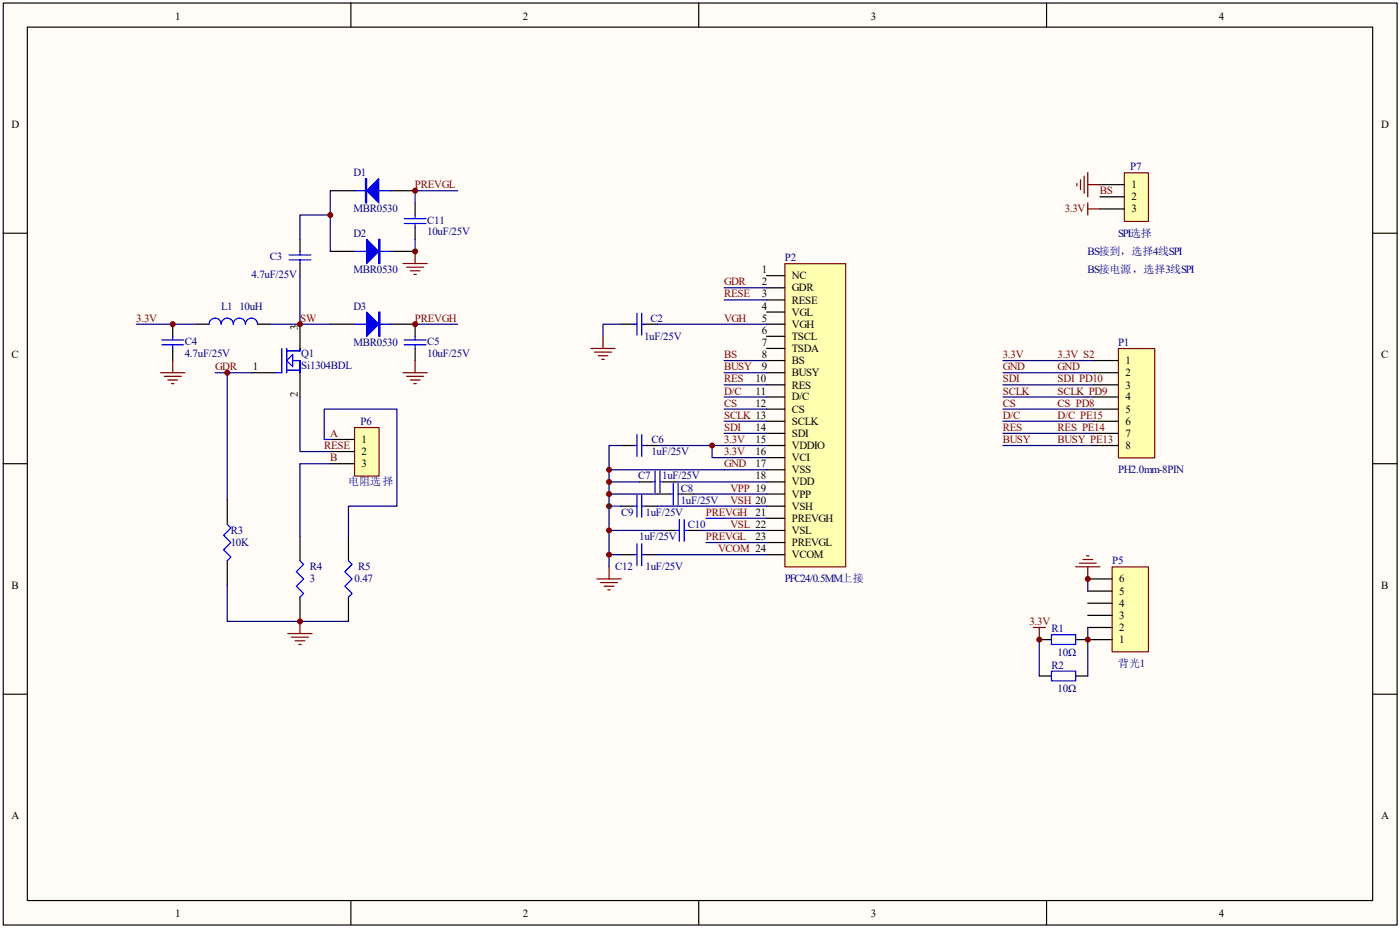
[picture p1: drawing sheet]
<svg xmlns="http://www.w3.org/2000/svg" width="160mm" height="106mm" viewBox="0 0 160 106" stroke-linecap="round" stroke-linejoin="round" font-family="sans-serif">
<path d="M.4 .3h159.2v105.3h-159.2z" fill="#fffcf8"/>
<g fill="none" stroke="#000" stroke-width=".13">
<path d="M.4 .3h159.2v105.3h-159.2zM3.1 3.1h153.7v99.7h-153.7zM40.1 .3v2.8M79.8 .3v2.8M119.5 .3v2.8M.3 26.6h2.8M156.8 26.6h2.8M.3 53h2.8M156.8 53h2.8M.3 79.3h2.8M156.8 79.3h2.8M40.1 102.8v2.8"/>
<path d="M79.8 102.8v2.8M119.5 102.8v2.8"/>
</g>
<g fill="none" stroke="#000" stroke-width=".14">
<path d="M19.7 37v1.4M19.7 39.8v1.4M34.3 27.3v1.4M34.3 30.1v1.4M47.4 23.2v1.4M47.4 25.9v1.4M47.4 37v1.4M47.4 39.8v1.4M71 37h1.3M73.7 37h1.4M71 57.8h1.3M71 50.9h1.3"/>
<path d="M73.7 57.8h1.4M73.7 50.9h1.4M75.1 56.4h1.4M77.9 56.4h1.4M71 63.3h1.3M73.7 63.3h1.4M75.8 60.6h1.4M78.6 60.6h1.3"/>
</g>
<g fill="none" stroke="#00f" stroke-width=".14">
<path d="M18.5 38.8h2.5M18.5 39.4h2.5M19.7 38.4v.4M19.7 39.4v.4M33 29.1h2.5M33 29.7h2.5M34.3 28.7v.4M34.3 29.7v.4M46.2 25h2.5M46.2 25.5h2.5M46.2 38.8h2.5M46.2 39.4h2.5"/>
<path d="M47.4 24.6v.4M47.4 25.5v.4M47.4 38.4v.4M47.4 39.4v.4M72.3 37h.5M72.8 35.8v2.5M73.3 37h.4M73.3 35.8v2.5M72.3 57.8h.5M72.3 50.9h.5M72.8 49.6v2.5M72.8 56.6v2.4"/>
<path d="M73.3 49.6v2.5M73.3 56.6v2.4M73.3 57.8h.4M73.3 50.9h.4M76.5 56.4h.4M76.9 55.2v2.5M77.5 56.4h.4M77.5 55.2v2.5M77.6 59.3v2.5M78.2 59.3v2.5M72.3 63.3h.5M72.8 62.1v2.5"/>
<path d="M73.3 62.1v2.5M73.3 63.3h.4M77.2 60.6h.4M78.2 60.6h.4"/>
</g>
<path d="M67.5 39.8h2.8M68.9 38.4v1.4M67.9 40.2h1.9M68.3 40.6h1.1M68.7 41h.3" fill="none" stroke="#800000" stroke-width=".14"/>
<path d="M89.7 30.1h6.9v34.6h-6.9z" fill="#ffffb0"/>
<path d="M89.7 30.1h6.9v34.6h-6.9z" fill="none" stroke="#800000" stroke-width=".13"/>
<g fill="none" stroke="#000" stroke-width=".14">
<path d="M22.5 37h1.4M29.4 37h1.4M34.3 37v2.8M37.7 37h2.8M37.7 28.7h2.8M37.7 21.8h2.8M44.6 37h2.8M44.6 28.7h2.8M44.6 21.8h2.8M87.6 39.8h2M87.6 38.4h2M87.6 37h2"/>
<path d="M87.6 35.6h2M87.6 34.3h2M87.6 32.9h2M87.6 31.5h2M26 57.1v2.8M28.7 42.6h2.8M34.3 42.6v2.7M73 55h1.4M75.8 55h1.4M87.6 59.2h2M87.6 57.8h2M87.6 56.4h2"/>
<path d="M87.6 55h2M87.6 53.6h2M87.6 52.3h2M87.6 50.9h2M87.6 49.5h2M87.6 48.1h2M87.6 46.7h2M87.6 45.3h2M87.6 43.9h2M87.6 42.6h2M87.6 41.2h2M26 64v2.8"/>
<path d="M34.3 61.3v2.7M34.3 68.2v2.8M87.6 63.3h2M87.6 62h2M87.6 60.6h2"/>
</g>
<g fill="none" stroke="#000080" stroke-width=".14">
<path d="M15.6 37h6.9M30.8 37h6.9M34.3 31.5v5.5M37.7 24.6h-3.4v2.7M37.7 21.8v6.9M47.4 21.8h4.9M82.7 32.9h4.9M82.7 34.3h4.9M24.6 42.6h4.1M69.6 56.4h5.5M75.1 50.9h12.5M75.1 57.8h12.5"/>
<path d="M77.2 55h10.4M79.3 56.4h8.3M82.7 52.3h4.9M82.7 53.6h4.9M82.7 59.2h4.9M69.6 60.6h6.2M79.9 60.6h7.7M80.6 62h7"/>
</g>
<g fill="none" stroke="#800000" stroke-width=".14">
<path d="M46 30.1h2.8M46.4 30.5h2M46.9 30.9h1.1M47.3 31.3h.3M47.4 28.7v1.4M18.3 42.6h2.8M18.8 43h1.9M19.2 43.4h1.1M19.6 43.8h.3M19.7 41.2v1.4M46 42.6h2.8M46.4 43h2"/>
<path d="M46.9 43.4h1.1M47.3 43.8h.3M47.4 41.2v1.4M32.9 72.3h2.8M33.3 72.8h1.9M33.7 73.2h1.1M34.1 73.6h.3M34.3 71v1.3M68.2 66.1h2.8M68.6 66.5h1.9M69 66.9h1.1M69.4 67.4h.3"/>
<path d="M69.6 64.7v1.4"/>
</g>
<g fill="none" stroke="#00f" stroke-width=".14">
<path d="M23.9 37a.69 .69 0 0 1 .7-.7 .69 .69 0 0 1 .7 .7 .69 .69 0 0 1 .7-.7 .69 .69 0 0 1 .7 .7 .69 .69 0 0 1 .6-.7 .69 .69 0 0 1 .7 .7 .69 .69 0 0 1 .7-.7 .69 .69 0 0 1 .7 .7M32.2 39.8v2.8h-.7M32.7 39.8v2.8M34.3 39.8v.3h-1.6M40.5 37h4.1M40.5 28.7h4.1M40.5 21.8h4.1M26 59.9l.4 .4-.9 .8 .9 .9-.9 .8 .9 .8-.4 .4M32.7 42.3h1.6M32.7 41.2l.7-.7v1.4zM33.4 41.2h.9v1.4M74.4 55h.4"/>
<path d="M74.8 53.8v2.5M75.4 55h.4M75.4 53.8v2.5M34.3 64l.4 .5-.9 .8 .9 .8-.9 .8 .9 .9-.4 .4"/>
</g>
<g fill="#00f" stroke="#00f" stroke-width=".14">
<path d="M41.9 35.6l1.4 1.4-1.4 1.4z"/>
<path d="M41.9 27.3l1.4 1.4-1.4 1.4z"/>
<path d="M41.9 21.8l1.4-1.4v2.8z"/>
<path d="M43.3 35.6h.1v2.8h-.1z" fill-rule="evenodd"/>
<path d="M43.3 27.3h.1v2.8h-.1z" fill-rule="evenodd"/>
<path d="M41.7 20.4h.2v2.8h-.2z" fill-rule="evenodd"/>
</g>
<path d="M40.5 48.9h2.8v5.5h-2.8z" fill="#ffffb0"/>
<path d="M40.5 48.8h2.8v5.6h-2.8z" fill="none" stroke="#800000" stroke-width=".13"/>
<path d="M37.7 50.2h2.8M37.7 51.6h2.8M37.7 53h2.8M39.8 61.3v2.7M39.8 68.2v2.8" fill="none" stroke="#000" stroke-width=".14"/>
<path d="M26 42.6v14.5M34.3 45.3v6.3h3.4M37 50.2v-3.5h8.3v11.1h-5.5v3.5M37.7 53h-3.4v8.3M82.7 42.6h4.9M82.7 43.9h4.9M82.7 45.3h4.9M82.7 46.7h4.9M82.7 48.1h4.9M82.7 49.5h4.9M26 66.8v4.2h13.8" fill="none" stroke="#000080" stroke-width=".14"/>
<path d="M39.8 64l.4 .5-.8 .8 .8 .8-.8 .8 .8 .9-.4 .4" fill="none" stroke="#00f" stroke-width=".14"/>
<path d="M127.1 64.8h4.1v9.6h-4.1z" fill="#ffffb0"/>
<path d="M127 64.7h4.2v9.7h-4.2z" fill="none" stroke="#800000" stroke-width=".13"/>
<path d="M118.7 73h1.4M122.9 73h4.1M124.3 71.7h2.7M124.3 70.3h2.7M124.3 68.9h2.7M124.3 67.5h2.7M124.3 66.1h2.7" fill="none" stroke="#000" stroke-width=".14"/>
<path d="M82.7 41.2h4.9M124.3 66.1v1.4" fill="none" stroke="#000080" stroke-width=".14"/>
<path d="M118 71.7h1.4M118.7 71.7v1.3M122.9 64.7h2.7M123.3 64.3h1.9M123.7 63.9h1.1M124.1 63.5h.3M124.3 64.7v1.4" fill="none" stroke="#800000" stroke-width=".14"/>
<path d="M120.1 72.5h2.8v1.1h-2.8z" fill="none" stroke="#00f" stroke-width=".14"/>
<path d="M128.5 19.8h2.7v5.5h-2.7z" fill="#ffffb0"/>
<path d="M128.4 19.7h2.8v5.6h-2.8z" fill="none" stroke="#800000" stroke-width=".13"/>
<path d="M125.6 21.1h2.8M125.6 22.5h2.8M125.6 23.9h2.8M118.7 77.2h1.4M122.9 77.2h1.4" fill="none" stroke="#000" stroke-width=".14"/>
<path d="M120.1 76.6h2.8v1.1h-2.8z" fill="none" stroke="#00f" stroke-width=".14"/>
<path d="M118.7 73v4.2M124.3 71.7v5.5" fill="none" stroke="#000080" stroke-width=".14"/>
<path d="M124.3 19.7v2.8M123 20.9v.3M123.4 20.5v1.1M123.8 20.1v2M124.3 23.2v1.4M124.3 21.1h1.3M124.3 23.9h1.3" fill="none" stroke="#800000" stroke-width=".14"/>
<path d="M127.8 39.8h4.1v12.5h-4.1z" fill="#ffffb0"/>
<path d="M127.8 39.8h4.1v12.5h-4.1z" fill="none" stroke="#800000" stroke-width=".13"/>
<path d="M124.9 41.2h2.8M124.9 42.6h2.8M124.9 43.9h2.8M124.9 45.3h2.8M124.9 46.7h2.8M124.9 48.1h2.8M124.9 49.5h2.8M124.9 50.9h2.8" fill="none" stroke="#000" stroke-width=".14"/>
<g fill="none" stroke="#000080" stroke-width=".14">
<path d="M47.4 37h4.9M71 37h-2.1v1.4M75.1 37h12.5M69.6 53.6h13.1M69.6 55h3.4M71 50.9h-1.4v13.8M81.3 50.9v1.4h1.4M114.6 41.2h10.3M114.6 42.6h10.3M114.6 43.9h10.3M114.6 45.3h10.3M114.6 46.7h10.3"/>
<path d="M114.6 48.1h10.3M114.6 49.5h10.3M114.6 50.9h10.3M69.6 63.3h1.4M75.1 63.3h12.5"/>
</g>
<path d="M47.4 21.8v1.4M47.4 27.3v1.4M37 50.2h.7M69.6 57.8h1.4M80.6 59.2h2.1" fill="none" stroke="#00f" stroke-width=".14"/>
<g fill="#800000" stroke="#800000" stroke-width=".13">
<circle cx="69.6" cy="57.8" r=".28"/>
<circle cx="19.7" cy="37" r=".28"/>
<circle cx="34.3" cy="37" r=".28"/>
<circle cx="34.3" cy="71" r=".28"/>
<circle cx="37.7" cy="24.6" r=".28"/>
<circle cx="26" cy="42.6" r=".28"/>
<circle cx="124.3" cy="73" r=".28"/>
<circle cx="124.3" cy="66.1" r=".28"/>
<circle cx="118.7" cy="73" r=".28"/>
<circle cx="47.4" cy="21.8" r=".28"/>
<circle cx="47.4" cy="28.7" r=".28"/>
<circle cx="47.4" cy="37" r=".28"/>
<circle cx="81.3" cy="50.9" r=".28"/>
<circle cx="69.6" cy="60.6" r=".28"/>
<circle cx="69.6" cy="56.4" r=".28"/>
<circle cx="69.6" cy="63.3" r=".28"/>
<circle cx="69.6" cy="53.6" r=".28"/>
<circle cx="69.6" cy="55" r=".28"/>
</g>
<g font-size="1.3">
<text x="20" y="2.3">1</text>
<text x="59.7" y="2.3">2</text>
<text x="99.5" y="2.3">3</text>
<text x="139.2" y="2.3">4</text>
<text x="1.3" y="14.6">D</text>
<text x="157.8" y="14.6">D</text>
<text x="129.2" y="21.5">1</text>
<text x="129.2" y="22.9">2</text>
<text x="129.2" y="24.3">3</text>
<text x="87" y="35.4">4</text>
<text x="87" y="34">3</text>
<text x="87" y="32.6">2</text>
<text x="87" y="31.2">1</text>
<text x="90.5" y="34.7">RESE</text>
<text x="90.5" y="33.3">GDR</text>
<text x="90.5" y="31.9">NC</text>
<text x="1.3" y="40.9">C</text>
<text x="34" y="37.7" transform="rotate(-90 34 37.7)">3</text>
<text x="87" y="40.9">8</text>
<text x="87" y="39.5">7</text>
<text x="87" y="38.1">6</text>
<text x="87" y="36.8">5</text>
<text x="90.5" y="41.6">BS</text>
<text x="90.5" y="40.2">TSDA</text>
<text x="90.5" y="38.8">TSCL</text>
<text x="90.5" y="37.4">VGH</text>
<text x="90.5" y="36">VGL</text>
<text x="128.6" y="41.6">1</text>
<text x="157.8" y="40.9">C</text>
<text x="28.9" y="42.3">1</text>
<text x="34" y="45.3" transform="rotate(-90 34 45.3)">2</text>
<text x="86.3" y="46.4">12</text>
<text x="86.3" y="45.1">11</text>
<text x="86.3" y="43.7">10</text>
<text x="87" y="42.3">9</text>
<text x="90.5" y="47.1">CS</text>
<text x="90.5" y="45.7">D/C</text>
<text x="90.5" y="44.4">RES</text>
<text x="90.5" y="43">BUSY</text>
<text x="128.6" y="43">2</text>
<text x="128.6" y="44.4">3</text>
<text x="128.6" y="45.7">4</text>
<text x="128.6" y="47.1">5</text>
<text x="41.3" y="50.6">1</text>
<text x="41.3" y="52">2</text>
<text x="41.3" y="53.3">3</text>
<text x="86.3" y="53.3">17</text>
<text x="86.3" y="52">16</text>
<text x="86.3" y="50.6">15</text>
<text x="86.3" y="49.2">14</text>
<text x="90.5" y="52.7">VCI</text>
<text x="90.5" y="51.3">VDDIO</text>
<text x="90.5" y="49.9">SDI</text>
<text x="90.5" y="48.5">SCLK</text>
<text x="128.6" y="48.5">6</text>
<text x="128.6" y="49.9">7</text>
<text x="128.6" y="51.3">8</text>
<text x="86.3" y="58.9">21</text>
<text x="86.3" y="54.7">18</text>
<text x="90.5" y="59.6">PREVGH</text>
<text x="90.5" y="58.2">VSH</text>
<text x="90.5" y="56.8">VPP</text>
<text x="90.5" y="55.4">VDD</text>
<text x="90.5" y="54.1">VSS</text>
<text x="86.3" y="61.7">23</text>
<text x="90.5" y="63.8">VCOM</text>
<text x="90.5" y="62.4">PREVGL</text>
<text x="90.5" y="61">VSL</text>
<text x="1.3" y="67.2">B</text>
<text x="127.8" y="70.7">3</text>
<text x="127.8" y="69.3">4</text>
<text x="127.8" y="67.9">5</text>
<text x="127.8" y="66.5">6</text>
<text x="157.8" y="67.2">B</text>
<text x="127.8" y="73.5">1</text>
<text x="127.8" y="72.1">2</text>
<text x="1.3" y="93.5">A</text>
<text x="157.8" y="93.5">A</text>
<text x="20" y="104.7">1</text>
<text x="59.7" y="104.7">2</text>
<text x="99.5" y="104.7">3</text>
<text x="139.2" y="104.7">4</text>
</g>
<g font-size="1.3" fill="#000080">
<text x="40.4" y="20.1">D1</text>
<text x="129.1" y="19.4">P7</text>
<text x="30.8" y="29.7">C3</text>
<text x="40.4" y="27.1">D2</text>
<text x="40.4" y="24.3">MBR0530</text>
<text x="48.8" y="25.5">C11</text>
<text x="48.8" y="26.9">10uF/25V</text>
<text x="89.7" y="29.8">P2</text>
<text x="124.2" y="29.1">BS接到，选择4线SPI</text>
<text x="127.7" y="27.1">SPI选择</text>
<text x="25.3" y="35.4">L1 10uH</text>
<text x="28.7" y="31.8">4.7uF/25V</text>
<text x="40.4" y="35.4">D3</text>
<text x="40.4" y="31.2">MBR0530</text>
<text x="124.2" y="31.2">BS接电源，选择3线SPI</text>
<text x="21.1" y="39.4">C4</text>
<text x="21.1" y="40.7">4.7uF/25V</text>
<text x="34.4" y="40.7">Q1</text>
<text x="40.4" y="39.5">MBR0530</text>
<text x="48.8" y="39.4">C5</text>
<text x="48.8" y="40.7">10uF/25V</text>
<text x="73.6" y="38.8">1uF/25V</text>
<text x="74.3" y="36.8">C2</text>
<text x="127.7" y="39.5">P1</text>
<text x="34.4" y="42.1">Si1304BDL</text>
<text x="41.2" y="48.5">P6</text>
<text x="74.4" y="50.6">C6</text>
<text x="74.4" y="52">1uF/25V</text>
<text x="70.9" y="58.9">C9</text>
<text x="72.9" y="54.7">C7</text>
<text x="73.7" y="58.9">1uF/25V</text>
<text x="75.6" y="54.7">1uF/25V</text>
<text x="77.8" y="56.1">C8</text>
<text x="77.8" y="57.5">1uF/25V</text>
<text x="127.7" y="54.1">PH2.0mm-8PIN</text>
<text x="26.4" y="61">R3</text>
<text x="26.4" y="62.4">10K</text>
<text x="35.4" y="65.1">R4</text>
<text x="40.9" y="65.1">R5</text>
<text x="70.3" y="65.1">C12</text>
<text x="73" y="61.7">1uF/25V</text>
<text x="73.7" y="65.1">1uF/25V</text>
<text x="78.6" y="60.3">C10</text>
<text x="127" y="64.4">P5</text>
<text x="35.4" y="66.5">3</text>
<text x="40.5" y="66.5">0.47</text>
<text x="89.7" y="66.5">PFC24/0.5MM上接</text>
<text x="120.1" y="72.2">R1</text>
<text x="120.1" y="76.4">R2</text>
<text x="120.8" y="74.9">10Ω</text>
<text x="120.8" y="79">10Ω</text>
</g>
<g font-size="1.3" fill="#800000">
<text x="47.4" y="21.5">PREVGL</text>
<text x="125.6" y="22.2">BS</text>
<text x="121.6" y="24.3">3.3V</text>
<text x="82.7" y="32.6">GDR</text>
<text x="82.7" y="34">RESE</text>
<text x="15.6" y="36.8">3.3V</text>
<text x="34.3" y="36.8">SW</text>
<text x="47.4" y="36.8">PREVGH</text>
<text x="82.7" y="36.8">VGH</text>
<text x="82.7" y="40.9">BS</text>
<text x="114.5" y="40.9">3.3V</text>
<text x="120.8" y="40.9">3.3V_S2</text>
<text x="24.6" y="42.3">GDR</text>
<text x="82.7" y="42.3">BUSY</text>
<text x="82.7" y="43.7">RES</text>
<text x="82.7" y="45.1">D/C</text>
<text x="82.7" y="46.4">CS</text>
<text x="82.7" y="47.8">SCLK 13</text>
<text x="114.5" y="42.3">GND</text>
<text x="114.5" y="43.7">SDI</text>
<text x="114.5" y="45.1">SCLK</text>
<text x="114.5" y="46.4">CS</text>
<text x="114.5" y="47.8">D/C</text>
<text x="120.8" y="42.3">GND</text>
<text x="120.8" y="43.7">SDI_PD10</text>
<text x="120.8" y="45.1">SCLK_PD9</text>
<text x="120.8" y="46.4">CS_PD8</text>
<text x="120.8" y="47.8">D/C_PE15</text>
<text x="37" y="51.3">RESE</text>
<text x="37.7" y="49.9">A</text>
<text x="37.7" y="52.7">B</text>
<text x="82.7" y="49.2">SDI</text>
<text x="82.7" y="50.6">3.3V</text>
<text x="82.7" y="52">3.3V</text>
<text x="82.7" y="53.3">GND</text>
<text x="114.5" y="49.2">RES</text>
<text x="114.5" y="50.6">BUSY</text>
<text x="120.8" y="49.2">RES_PE14</text>
<text x="120.8" y="50.6">BUSY_PE13</text>
<text x="80.6" y="58.9">PREVGH</text>
<text x="83.4" y="56.1">VPP 19</text>
<text x="83.4" y="57.5">VSH 20</text>
<text x="80.6" y="61.7">PREVGL</text>
<text x="82" y="63">VCOM 24</text>
<text x="83.4" y="60.3">VSL 22</text>
<text x="117.6" y="71.4">3.3V</text>
</g>
<g font-size="1.2" fill="#000080">
<text x="39.8" y="55.4">电阻选择</text>
<text x="127.7" y="76.2">背光1</text>
</g>
</svg>
